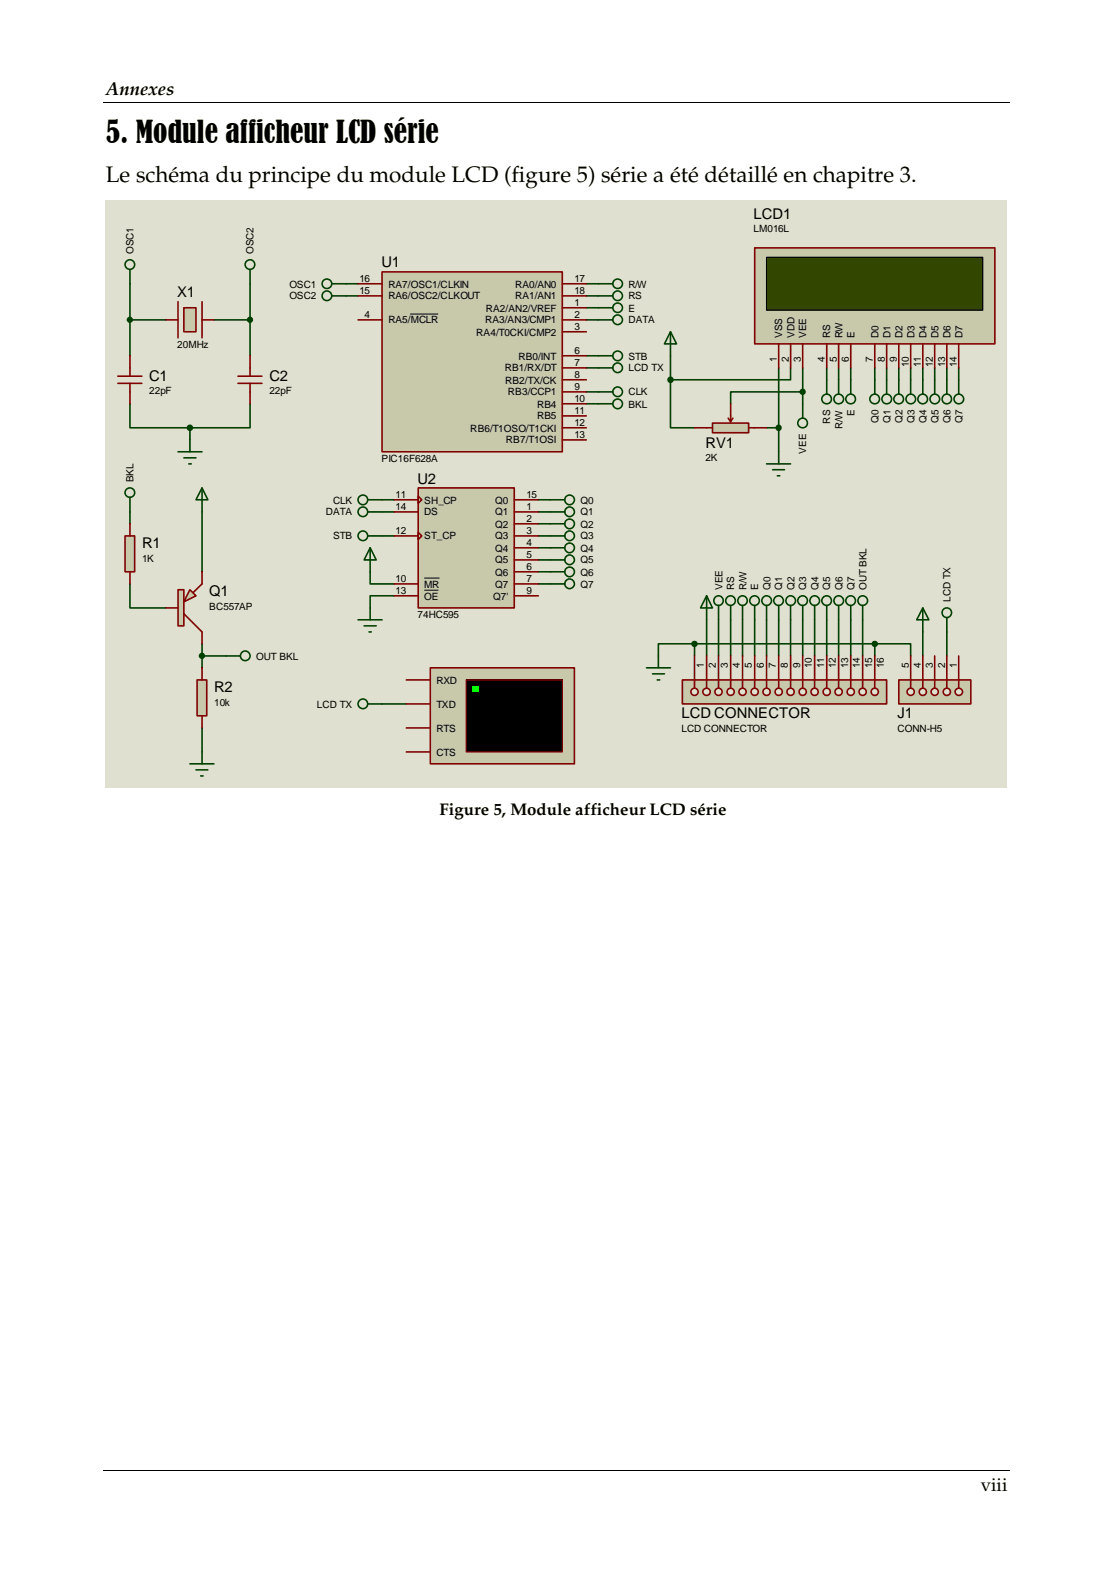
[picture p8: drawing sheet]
<svg xmlns="http://www.w3.org/2000/svg" width="210mm" height="297mm" viewBox="0 0 210 297" stroke-linecap="round" stroke-linejoin="round" font-family="sans-serif">
<path d="M19.5 19.3h171M19.5 277.5h171" fill="none" stroke="#000" stroke-width=".19"/>
<path d="M20 37.7h169.9v111h-169.9z" fill-rule="evenodd" fill="#e0e0d0"/>
<g fill="none" stroke="#004000" stroke-width=".3">
<path d="M24.5 53.6v13.5M47.2 53.6v13.5M65.3 53.6h2.2M65.3 55.8h2.2M110.6 53.6h2.3M110.6 55.8h2.3M110.6 58.1h2.3M24.5 76.2v4.5h11.3M24.5 60.4h6.8M40.3 60.4h6.9M47.2 76.2v4.5h-11.4M110.6 69.4h2.3"/>
<path d="M110.6 60.4h2.3M110.6 74h2.3M110.6 67.1h2.3M110.6 76.2h2.3M126.4 71.7v9h4.6M126.4 67.1v4.6M146.9 69.4v15.9M149.1 69.4v2.3h-22.7M151.4 74h-13.6v2.2M151.4 69.4v6.8M155.9 69.4v2.3M158.2 69.4v2.3"/>
<path d="M160.4 69.4v2.3M165 69.4v2.3M167.2 69.4v2.3M169.5 69.4v2.3M171.7 69.4v2.3M174 69.4v2.3M176.3 69.4v2.3M178.6 69.4v2.3M180.8 69.4v2.3M24.5 96.6v2.2M35.8 80.7v2.3M38.1 96.6v11.3"/>
<path d="M72.1 96.6h2.2M72.1 94.3h2.2M101.5 96.6h2.3M101.5 94.3h2.3M101.5 98.8h2.3M144.6 80.7h2.3M24.5 110.2v4.5h6.8M69.8 107.9v2.3h4.5M72.1 101.1h2.2M74.3 112.4h-4.5v2.3M101.5 101.1h2.3M101.5 103.4h2.3"/>
<path d="M101.5 105.7h2.3M101.5 107.9h2.3M101.5 110.2h2.3M133.3 117v6.8M135.5 117v6.8M137.8 117v6.8M140 117v6.8M142.3 117v6.8M144.6 117v6.8M146.9 117v6.8M149.1 117v6.8M151.4 117v6.8"/>
<path d="M153.6 117v6.8M155.9 117v6.8M158.2 117v6.8M160.4 117v6.8M162.7 117v6.8M174 119.3v4.5M178.6 119.3v4.5M38.1 121.5v4.5M38.1 137.4v4.5M38.1 123.8h4.5M72.1 132.8h4.5M131 121.5h-6.8v2.3"/>
<path d="M131 121.5v2.3M131 121.5h34M165 121.5h6.7v2.3M165 121.5v2.3"/>
</g>
<path d="M72.1 51.3h33.9v34h-33.9z" fill-rule="evenodd" fill="#c8c8aa"/>
<g fill="none" stroke="#800000" stroke-width=".3">
<path d="M67.5 53.6h4.6M67.5 55.8h4.6M72.1 51.3h33.9v34h-33.9zM106 53.6h4.6M106 55.8h4.6M106 58.1h4.6M67.5 60.4h4.6M106 67.1h4.6M106 69.4h4.6M106 71.7h4.6M106 74h4.6M106 76.2h4.6"/>
<path d="M106 78.5h4.6M106 60.4h4.6M106 62.6h4.6M106 80.7h4.6M106 83h4.6"/>
</g>
<path d="M77.3 59.3h5.3" fill="none" stroke="#000" stroke-width=".19"/>
<path d="M142.3 46.8h45.3v18.1h-45.3z" fill-rule="evenodd" fill="#c8c8aa"/>
<path d="M142.3 46.8h45.3v18.1h-45.3z" fill="none" stroke="#800000" stroke-width=".3"/>
<path d="M144.6 48.6h40.7v9.9h-40.7z" fill-rule="evenodd" fill="#324600"/>
<path d="M144.6 48.6h40.7v9.9h-40.7z" fill="none" stroke="#000" stroke-width=".23"/>
<g fill="none" stroke="#800000" stroke-width=".3">
<path d="M146.9 64.9v4.5M149.1 64.9v4.5M151.4 64.9v4.5M155.9 64.9v4.5M158.2 64.9v4.5M160.4 64.9v4.5M165 64.9v4.5M167.2 64.9v4.5M169.5 64.9v4.5M171.7 64.9v4.5M174 64.9v4.5M176.3 64.9v4.5"/>
<path d="M178.6 64.9v4.5M180.8 64.9v4.5"/>
</g>
<path d="M126.4 62.6l1.2 2.3h-2.3zM126.4 62.6v4.5M144.6 87.5h4.5M145.7 88.6h2.3M146.6 89.8h.5M146.9 85.3v2.2" fill="none" stroke="#004000" stroke-width=".3"/>
<path d="M134.4 79.8h6.8v1.9h-6.8z" fill-rule="evenodd" fill="#c8c8aa"/>
<path d="M134.4 79.8h6.8v1.9h-6.8zM137.3 78.9l.5 .7M137.8 76.2v3.4M138.2 78.9l-.4 .7M131 80.7h3.4M141.2 80.7h3.4" fill="none" stroke="#800000" stroke-width=".3"/>
<circle cx="126.5" cy="71.7" r=".46" fill="#004000"/>
<circle cx="126.5" cy="71.7" r=".46" fill="none" stroke="#004000" stroke-width=".3"/>
<circle cx="146.8" cy="80.7" r=".45" fill="#004000"/>
<g fill="none" stroke="#004000" stroke-width=".3">
<path d="M24.5 50.8v2.8M47.2 50.8v2.8M62.6 53.6h2.7M62.6 55.8h2.7M112.9 69.4h2.7"/>
<circle cx="24.5" cy="49.9" r=".9"/>
<circle cx="47.1" cy="49.9" r=".9"/>
<circle cx="61.7" cy="55.8" r=".91"/>
<circle cx="61.7" cy="53.6" r=".91"/>
<circle cx="116.5" cy="69.4" r=".91"/>
<circle cx="146.8" cy="80.7" r=".45"/>
</g>
<path d="M33.6 56.9v6.9M38.1 56.9v6.9" fill="none" stroke="#800000" stroke-width=".3"/>
<path d="M34.7 58.1h2.3v4.5h-2.3z" fill-rule="evenodd" fill="#c8c8aa"/>
<path d="M34.7 58.1h2.3v4.5h-2.3zM22.2 72.3h4.6M22.2 71h4.6M24.5 67.1v3.9M24.5 72.3v3.9M31.3 60.4h2.3M38.1 60.4h2.2M44.9 72.3h4.5M44.9 71h4.5M47.2 67.1v3.9M47.2 72.3v3.9" fill="none" stroke="#800000" stroke-width=".3"/>
<path d="M33.6 85.3h4.5M34.7 86.4h2.3M35.6 87.5h.5M35.8 83v2.3" fill="none" stroke="#004000" stroke-width=".3"/>
<circle cx="35.8" cy="80.7" r=".46" fill="#004000"/>
<circle cx="35.8" cy="80.7" r=".46" fill="none" stroke="#004000" stroke-width=".3"/>
<circle cx="47.1" cy="60.3" r=".44" fill="#004000"/>
<circle cx="47.1" cy="60.3" r=".44" fill="none" stroke="#004000" stroke-width=".3"/>
<circle cx="24.5" cy="60.3" r=".44" fill="#004000"/>
<circle cx="24.5" cy="60.3" r=".44" fill="none" stroke="#004000" stroke-width=".3"/>
<path d="M78.9 92.1h18.1v22.6h-18.1z" fill-rule="evenodd" fill="#c8c8aa"/>
<g fill="none" stroke="#800000" stroke-width=".3">
<path d="M74.3 94.3h4.6M74.3 96.6h4.6M78.9 92.1h18.1v22.6h-18.1zM78.9 93.6l.6 .7-.6 .7zM97 94.3h4.5M97 96.6h4.5M97 98.8h4.5M74.3 101.1h4.6M74.3 110.2h4.6M74.3 112.4h4.6M78.9 100.5l.6 .6-.6 .7zM97 101.1h4.5"/>
<path d="M97 103.4h4.5M97 105.7h4.5M97 107.9h4.5M97 110.2h4.5M97 112.4h4.5"/>
</g>
<path d="M80 109.1h2.9M80 111.4h2.7" fill="none" stroke="#000" stroke-width=".19"/>
<g fill="none" stroke="#004000" stroke-width=".3">
<path d="M112.9 53.6h2.7M112.9 55.8h2.7M112.9 58.1h2.7M112.9 60.4h2.7M112.9 74h2.7M112.9 67.1h2.7M112.9 76.2h2.7M155.9 71.7v2.7M158.2 71.7v2.7M160.4 71.7v2.7M69.3 96.6h2.8M69.3 94.3h2.8"/>
<path d="M67.5 117h4.6M68.7 118.1h2.3M69.3 101.1h2.8M69.6 119.3h.4M69.8 103.4l1.2 2.3h-2.3zM69.8 103.4v4.5M69.8 114.7v2.3"/>
<circle cx="116.5" cy="55.8" r=".91"/>
<circle cx="116.5" cy="58.1" r=".9"/>
<circle cx="116.5" cy="53.6" r=".9"/>
<circle cx="116.5" cy="76.2" r=".91"/>
<circle cx="116.5" cy="67.2" r=".91"/>
<circle cx="116.5" cy="60.3" r=".91"/>
<circle cx="116.5" cy="73.9" r=".91"/>
<circle cx="155.9" cy="75.3" r=".91"/>
<circle cx="158.2" cy="75.3" r=".92"/>
<circle cx="160.4" cy="75.3" r=".91"/>
<circle cx="68.4" cy="94.3" r=".91"/>
<circle cx="68.4" cy="96.6" r=".9"/>
<circle cx="68.4" cy="101.1" r=".9"/>
</g>
<path d="M23.6 101.1h1.8v6.8h-1.8z" fill-rule="evenodd" fill="#c8c8aa"/>
<path d="M24.5 98.8v2.3M23.6 101.1h1.8v6.8h-1.8zM24.5 107.9v2.3" fill="none" stroke="#800000" stroke-width=".3"/>
<g fill="none" stroke="#004000" stroke-width=".3">
<path d="M24.5 93.9v2.7M38.1 92.1l1.1 2.2h-2.2zM38.1 92.1v4.5M35.8 144.1h4.5M37 145.3h2.2M37.8 146.4h.5M38.1 141.9v2.2"/>
<circle cx="24.5" cy="93" r=".9"/>
</g>
<path d="M37.2 128.3h1.8v6.8h-1.8z" fill-rule="evenodd" fill="#c8c8aa"/>
<path d="M37.2 128.3h1.8v6.8h-1.8zM38.1 126v2.3M38.1 135.1v2.3" fill="none" stroke="#800000" stroke-width=".3"/>
<g fill="none" stroke="#004000" stroke-width=".3">
<path d="M42.6 123.8h2.7"/>
<circle cx="46.2" cy="123.8" r=".91"/>
</g>
<path d="M128.7 128.3h38.5v4.5h-38.5z" fill-rule="evenodd" fill="#c8c8aa"/>
<path d="M128.7 128.3h38.5v4.5h-38.5zM131 128.3v1.6" fill="none" stroke="#800000" stroke-width=".3"/>
<circle cx="131" cy="130.6" r=".68" fill="#e0e0d0"/>
<g fill="none" stroke="#800000" stroke-width=".3">
<path d="M133.3 128.3v1.6"/>
<circle cx="131" cy="130.6" r=".68"/>
</g>
<circle cx="133.3" cy="130.6" r=".69" fill="#e0e0d0"/>
<g fill="none" stroke="#800000" stroke-width=".3">
<path d="M135.5 128.3v1.6"/>
<circle cx="133.3" cy="130.6" r=".69"/>
</g>
<circle cx="135.5" cy="130.6" r=".68" fill="#e0e0d0"/>
<g fill="none" stroke="#800000" stroke-width=".3">
<path d="M137.8 128.3v1.6"/>
<circle cx="135.5" cy="130.6" r=".68"/>
</g>
<circle cx="137.8" cy="130.6" r=".68" fill="#e0e0d0"/>
<g fill="none" stroke="#800000" stroke-width=".3">
<path d="M140 128.3v1.6"/>
<circle cx="137.8" cy="130.6" r=".68"/>
</g>
<circle cx="140" cy="130.6" r=".68" fill="#e0e0d0"/>
<g fill="none" stroke="#800000" stroke-width=".3">
<path d="M142.3 128.3v1.6"/>
<circle cx="140" cy="130.6" r=".68"/>
</g>
<circle cx="142.3" cy="130.6" r=".68" fill="#e0e0d0"/>
<g fill="none" stroke="#800000" stroke-width=".3">
<path d="M144.6 128.3v1.6"/>
<circle cx="142.3" cy="130.6" r=".68"/>
</g>
<circle cx="144.6" cy="130.6" r=".68" fill="#e0e0d0"/>
<g fill="none" stroke="#800000" stroke-width=".3">
<path d="M146.9 128.3v1.6"/>
<circle cx="144.6" cy="130.6" r=".68"/>
</g>
<circle cx="146.9" cy="130.6" r=".68" fill="#e0e0d0"/>
<g fill="none" stroke="#800000" stroke-width=".3">
<path d="M149.1 128.3v1.6"/>
<circle cx="146.9" cy="130.6" r=".68"/>
</g>
<circle cx="149.1" cy="130.6" r=".68" fill="#e0e0d0"/>
<g fill="none" stroke="#800000" stroke-width=".3">
<path d="M151.4 128.3v1.6"/>
<circle cx="149.1" cy="130.6" r=".68"/>
</g>
<circle cx="151.4" cy="130.6" r=".68" fill="#e0e0d0"/>
<g fill="none" stroke="#800000" stroke-width=".3">
<path d="M153.6 128.3v1.6"/>
<circle cx="151.4" cy="130.6" r=".68"/>
</g>
<circle cx="153.6" cy="130.6" r=".68" fill="#e0e0d0"/>
<g fill="none" stroke="#800000" stroke-width=".3">
<path d="M155.9 128.3v1.6"/>
<circle cx="153.6" cy="130.6" r=".68"/>
</g>
<circle cx="155.9" cy="130.6" r=".68" fill="#e0e0d0"/>
<g fill="none" stroke="#800000" stroke-width=".3">
<path d="M158.2 128.3v1.6"/>
<circle cx="155.9" cy="130.6" r=".68"/>
</g>
<circle cx="158.2" cy="130.6" r=".68" fill="#e0e0d0"/>
<g fill="none" stroke="#800000" stroke-width=".3">
<path d="M160.4 128.3v1.6"/>
<circle cx="158.2" cy="130.6" r=".68"/>
</g>
<circle cx="160.4" cy="130.6" r=".68" fill="#e0e0d0"/>
<g fill="none" stroke="#800000" stroke-width=".3">
<path d="M162.7 128.3v1.6"/>
<circle cx="160.4" cy="130.6" r=".68"/>
</g>
<circle cx="162.7" cy="130.6" r=".68" fill="#e0e0d0"/>
<g fill="none" stroke="#800000" stroke-width=".3">
<path d="M165 128.3v1.6"/>
<circle cx="162.7" cy="130.6" r=".68"/>
</g>
<circle cx="165" cy="130.6" r=".68" fill="#e0e0d0"/>
<g fill="none" stroke="#800000" stroke-width=".3">
<path d="M131 123.8v4.5M133.3 123.8v4.5M135.5 123.8v4.5M137.8 123.8v4.5M140 123.8v4.5M142.3 123.8v4.5M144.6 123.8v4.5M146.9 123.8v4.5M149.1 123.8v4.5M151.4 123.8v4.5M153.6 123.8v4.5M155.9 123.8v4.5"/>
<path d="M158.2 123.8v4.5M160.4 123.8v4.5M162.7 123.8v4.5M165 123.8v4.5"/>
<circle cx="165" cy="130.6" r=".68"/>
</g>
<g fill="none" stroke="#004000" stroke-width=".3">
<path d="M151.4 76.2v2.7M133.3 112.4l1.1 2.3h-2.3zM133.3 112.4v4.6M135.5 114.3v2.7M121.9 126h4.5M123.1 127.2h2.2M124 128.3h.4M124.2 123.8v2.2"/>
<circle cx="151.4" cy="79.8" r=".91"/>
<circle cx="135.5" cy="113.3" r=".9"/>
</g>
<circle cx="151.4" cy="73.9" r=".44" fill="#004000"/>
<g fill="none" stroke="#004000" stroke-width=".3">
<path d="M165 71.7v2.7M167.2 71.7v2.7M169.5 71.7v2.7M171.7 71.7v2.7M174 71.7v2.7M176.3 71.7v2.7M178.6 71.7v2.7M180.8 71.7v2.7M103.8 94.3h2.7M103.8 96.6h2.7M103.8 98.8h2.7M103.8 101.1h2.7"/>
<path d="M103.8 103.4h2.7M103.8 105.7h2.7M103.8 107.9h2.7M103.8 110.2h2.7M137.8 114.3v2.7M140 114.3v2.7M142.3 114.3v2.7M144.6 114.3v2.7M146.9 114.3v2.7M149.1 114.3v2.7M151.4 114.3v2.7M153.6 114.3v2.7"/>
<path d="M155.9 114.3v2.7M158.2 114.3v2.7M160.4 114.3v2.7M162.7 114.3v2.7"/>
<circle cx="151.4" cy="73.9" r=".44"/>
<circle cx="165" cy="75.3" r=".91"/>
<circle cx="167.2" cy="75.3" r=".92"/>
<circle cx="169.5" cy="75.3" r=".91"/>
<circle cx="171.8" cy="75.3" r=".91"/>
<circle cx="174" cy="75.3" r=".91"/>
<circle cx="176.3" cy="75.3" r=".91"/>
<circle cx="178.5" cy="75.3" r=".9"/>
<circle cx="180.8" cy="75.3" r=".91"/>
<circle cx="107.4" cy="98.9" r=".91"/>
<circle cx="107.4" cy="94.3" r=".91"/>
<circle cx="107.4" cy="96.6" r=".91"/>
<circle cx="107.4" cy="103.4" r=".91"/>
<circle cx="107.4" cy="107.9" r=".91"/>
<circle cx="107.4" cy="105.6" r=".91"/>
<circle cx="107.4" cy="110.2" r=".91"/>
<circle cx="107.4" cy="101.1" r=".91"/>
<circle cx="137.8" cy="113.3" r=".9"/>
<circle cx="140" cy="113.3" r=".9"/>
<circle cx="142.3" cy="113.3" r=".9"/>
<circle cx="144.6" cy="113.3" r=".91"/>
<circle cx="146.8" cy="113.3" r=".9"/>
<circle cx="149.1" cy="113.3" r=".91"/>
<circle cx="151.4" cy="113.3" r=".9"/>
<circle cx="153.6" cy="113.3" r=".91"/>
<circle cx="155.9" cy="113.3" r=".9"/>
<circle cx="158.2" cy="113.3" r=".91"/>
<circle cx="160.4" cy="113.3" r=".9"/>
<circle cx="162.7" cy="113.3" r=".91"/>
</g>
<circle cx="131" cy="121.5" r=".46" fill="#004000"/>
<circle cx="131" cy="121.5" r=".46" fill="none" stroke="#004000" stroke-width=".3"/>
<path d="M169.5 128.3h13.6v4.5h-13.6z" fill-rule="evenodd" fill="#c8c8aa"/>
<path d="M169.5 128.3h13.6v4.5h-13.6zM180.8 128.3v1.6" fill="none" stroke="#800000" stroke-width=".3"/>
<circle cx="178.6" cy="130.6" r=".68" fill="#e0e0d0"/>
<g fill="none" stroke="#800000" stroke-width=".3">
<path d="M178.6 128.3v1.6"/>
<circle cx="178.6" cy="130.6" r=".68"/>
</g>
<circle cx="176.3" cy="130.6" r=".67" fill="#e0e0d0"/>
<g fill="none" stroke="#800000" stroke-width=".3">
<path d="M176.3 128.3v1.6"/>
<circle cx="176.3" cy="130.6" r=".67"/>
</g>
<circle cx="174" cy="130.6" r=".68" fill="#e0e0d0"/>
<g fill="none" stroke="#800000" stroke-width=".3">
<path d="M174 128.3v1.6"/>
<circle cx="174" cy="130.6" r=".68"/>
</g>
<circle cx="171.8" cy="130.6" r=".67" fill="#e0e0d0"/>
<g fill="none" stroke="#800000" stroke-width=".3">
<path d="M171.7 128.3v1.6"/>
<circle cx="171.8" cy="130.6" r=".67"/>
</g>
<circle cx="180.8" cy="130.6" r=".69" fill="#e0e0d0"/>
<g fill="none" stroke="#800000" stroke-width=".3">
<path d="M171.7 123.8v4.5M174 123.8v4.5M176.3 123.8v4.5M178.6 123.8v4.5M180.8 123.8v4.5"/>
<circle cx="180.8" cy="130.6" r=".69"/>
</g>
<g fill="none" stroke="#004000" stroke-width=".3">
<path d="M174 114.7l1.2 2.3h-2.3zM174 114.7v4.6M178.6 116.5v2.8"/>
<circle cx="178.6" cy="115.6" r=".9"/>
</g>
<path d="M81.2 126h27.1v18.1h-27.1z" fill-rule="evenodd" fill="#c8c8aa"/>
<path d="M81.2 126h27.1v18.1h-27.1z" fill="none" stroke="#800000" stroke-width=".3"/>
<path d="M87.9 128.3h18.1v13.6h-18.1z" fill-rule="evenodd" fill="#000"/>
<path d="M87.9 128.3h18.1v13.6h-18.1z" fill="none" stroke="#800000" stroke-width=".23"/>
<path d="M89.1 129.5h1.1v1.1h-1.1z" fill-rule="evenodd" fill="#0f0"/>
<path d="M76.6 128.3h4.6M76.6 137.4h4.6M76.6 132.8h4.6M76.6 141.9h4.6" fill="none" stroke="#800000" stroke-width=".3"/>
<g fill="none" stroke="#004000" stroke-width=".3">
<path d="M69.3 132.8h2.8"/>
<circle cx="68.4" cy="132.8" r=".91"/>
</g>
<circle cx="165" cy="121.5" r=".46" fill="#004000"/>
<circle cx="165" cy="121.5" r=".46" fill="none" stroke="#004000" stroke-width=".3"/>
<path d="M35.8 111.3l1.2 1.1-2.3 1.2z" fill="#c8c8aa"/>
<path d="M35.8 111.3l1.2 1.1-2.3 1.2z" fill="none" stroke="#800000" stroke-width=".3"/>
<path d="M33.6 111.3h1.1v6.8h-1.1z" fill-rule="evenodd" fill="#c8c8aa"/>
<path d="M31.3 114.7h2.3M33.6 111.3h1.1v6.8h-1.1zM34.7 115.8l3.4 3.5v2.2M38.1 107.9v2.3l-1.6 1.6" fill="none" stroke="#800000" stroke-width=".3"/>
<circle cx="38.1" cy="123.8" r=".44" fill="#004000"/>
<circle cx="38.1" cy="123.8" r=".44" fill="none" stroke="#004000" stroke-width=".3"/>
<text font-size="5.6" x="20" y="27">5. Module afficheur LCD série</text>
<text font-size="4.2" x="20" y="34.4">Le schéma du principe du module LCD (figure 5) série a été détaillé en chapitre 3.</text>
<g font-size="3.5">
<text x="20" y="17.9">Annexes</text>
<text x="185" y="281.4">viii</text>
</g>
<text font-size="3.2" x="82.9" y="153.8">Figure 5, Module afficheur LCD série</text>
<g font-size="2.8">
<text x="142.1" y="41.3">LCD1</text>
<text x="71.9" y="50.5">U1</text>
<text x="33.4" y="56.1">X1</text>
<text x="28.2" y="71.8">C1</text>
<text x="50.8" y="71.8">C2</text>
<text x="133.1" y="84.5">RV1</text>
<text x="78.7" y="91.3">U2</text>
<text x="26.8" y="103.5">R1</text>
<text x="39.5" y="112.6">Q1</text>
<text x="40.4" y="130.7">R2</text>
<text x="128.5" y="135.6">LCD CONNECTOR</text>
<text x="169.3" y="135.6">J1</text>
</g>
<g font-size="1.9">
<text x="25.2" y="47.9" transform="rotate(-90 25.2 47.9)">OSC1</text>
<text x="47.8" y="47.9" transform="rotate(-90 47.8 47.9)">OSC2</text>
<text x="142.1" y="43.8">LM016L</text>
<text x="67.8" y="53.2">16</text>
<text x="108.3" y="53.2">17</text>
<text x="54.6" y="54.3">OSC1</text>
<text x="54.6" y="56.5">OSC2</text>
<text x="67.8" y="55.5">15</text>
<text x="68.7" y="60">4</text>
<text x="73.2" y="54.3">RA7/OSC1/CLKIN</text>
<text x="73.2" y="56.5">RA6/OSC2/CLKOUT</text>
<text x="91.7" y="58.8">RA2/AN2/VREF</text>
<text x="97.2" y="54.3">RA0/AN0</text>
<text x="97.2" y="56.5">RA1/AN1</text>
<text x="108.3" y="55.5">18</text>
<text x="108.3" y="60">2</text>
<text x="108.3" y="57.7">1</text>
<text x="118.5" y="54.3">R/W</text>
<text x="118.5" y="56.5">RS</text>
<text x="118.5" y="58.8">E</text>
<text x="33.4" y="65.7">20MHz</text>
<text x="73.2" y="61">RA5/MCLR</text>
<text x="89.8" y="63.3">RA4/T0CKI/CMP2</text>
<text x="91.5" y="61">RA3/AN3/CMP1</text>
<text x="108.3" y="62.3">3</text>
<text x="118.5" y="61">DATA</text>
<text x="147.5" y="63.8" transform="rotate(-90 147.5 63.8)">VSS</text>
<text x="149.8" y="63.8" transform="rotate(-90 149.8 63.8)">VDD</text>
<text x="152.1" y="63.8" transform="rotate(-90 152.1 63.8)">VEE</text>
<text x="156.6" y="63.8" transform="rotate(-90 156.6 63.8)">RS</text>
<text x="158.9" y="63.8" transform="rotate(-90 158.9 63.8)">RW</text>
<text x="161.1" y="63.8" transform="rotate(-90 161.1 63.8)">E</text>
<text x="165.7" y="63.8" transform="rotate(-90 165.7 63.8)">D0</text>
<text x="167.9" y="63.8" transform="rotate(-90 167.9 63.8)">D1</text>
<text x="170.2" y="63.8" transform="rotate(-90 170.2 63.8)">D2</text>
<text x="172.5" y="63.8" transform="rotate(-90 172.5 63.8)">D3</text>
<text x="174.7" y="63.8" transform="rotate(-90 174.7 63.8)">D4</text>
<text x="177" y="63.8" transform="rotate(-90 177 63.8)">D5</text>
<text x="179.2" y="63.8" transform="rotate(-90 179.2 63.8)">D6</text>
<text x="181.5" y="63.8" transform="rotate(-90 181.5 63.8)">D7</text>
<text x="95.2" y="70.1">RB1/RX/DT</text>
<text x="97.8" y="67.9">RB0/INT</text>
<text x="108.3" y="69">7</text>
<text x="108.3" y="66.8">6</text>
<text x="108.3" y="71.3">8</text>
<text x="118.5" y="70.1">LCD TX</text>
<text x="118.5" y="67.9">STB</text>
<text x="146.5" y="68.2" transform="rotate(-90 146.5 68.2)">1</text>
<text x="148.8" y="68.2" transform="rotate(-90 148.8 68.2)">2</text>
<text x="151" y="68.2" transform="rotate(-90 151 68.2)">3</text>
<text x="155.5" y="68.2" transform="rotate(-90 155.5 68.2)">4</text>
<text x="157.8" y="68.2" transform="rotate(-90 157.8 68.2)">5</text>
<text x="160.1" y="68.2" transform="rotate(-90 160.1 68.2)">6</text>
<text x="164.6" y="68.2" transform="rotate(-90 164.6 68.2)">7</text>
<text x="166.9" y="68.2" transform="rotate(-90 166.9 68.2)">8</text>
<text x="169.1" y="68.2" transform="rotate(-90 169.1 68.2)">9</text>
<text x="171.4" y="69.2" transform="rotate(-90 171.4 69.2)">10</text>
<text x="173.7" y="69.2" transform="rotate(-90 173.7 69.2)">11</text>
<text x="175.9" y="69.2" transform="rotate(-90 175.9 69.2)">12</text>
<text x="178.2" y="69.2" transform="rotate(-90 178.2 69.2)">13</text>
<text x="180.5" y="69.2" transform="rotate(-90 180.5 69.2)">14</text>
<text x="28.2" y="74.4">22pF</text>
<text x="50.8" y="74.4">22pF</text>
<text x="95.3" y="72.4">RB2/TX/CK</text>
<text x="95.8" y="74.6">RB3/CCP1</text>
<text x="101.3" y="76.9">RB4</text>
<text x="108.3" y="73.6">9</text>
<text x="108.3" y="75.9">10</text>
<text x="118.5" y="74.6">CLK</text>
<text x="118.5" y="76.9">BKL</text>
<text x="88.7" y="81.4">RB6/T1OSO/T1CKI</text>
<text x="95.4" y="83.7">RB7/T1OSI</text>
<text x="101.3" y="79.2">RB5</text>
<text x="108.3" y="82.6">13</text>
<text x="108.3" y="78.1">11</text>
<text x="108.3" y="80.4">12</text>
<text x="156.6" y="79.9" transform="rotate(-90 156.6 79.9)">RS</text>
<text x="158.9" y="81" transform="rotate(-90 158.9 81)">R/W</text>
<text x="161.1" y="78.6" transform="rotate(-90 161.1 78.6)">E</text>
<text x="165.7" y="79.8" transform="rotate(-90 165.7 79.8)">Q0</text>
<text x="167.9" y="79.8" transform="rotate(-90 167.9 79.8)">Q1</text>
<text x="170.2" y="79.8" transform="rotate(-90 170.2 79.8)">Q2</text>
<text x="172.5" y="79.8" transform="rotate(-90 172.5 79.8)">Q3</text>
<text x="174.7" y="79.8" transform="rotate(-90 174.7 79.8)">Q4</text>
<text x="177" y="79.8" transform="rotate(-90 177 79.8)">Q5</text>
<text x="179.2" y="79.8" transform="rotate(-90 179.2 79.8)">Q6</text>
<text x="181.5" y="79.8" transform="rotate(-90 181.5 79.8)">Q7</text>
<text x="71.9" y="87.2">PIC16F628A</text>
<text x="133.1" y="87">2K</text>
<text x="152.1" y="85.6" transform="rotate(-90 152.1 85.6)">VEE</text>
<text x="25.2" y="90.9" transform="rotate(-90 25.2 90.9)">BKL</text>
<text x="62.8" y="95">CLK</text>
<text x="74.6" y="94">11</text>
<text x="80" y="95">SH_CP</text>
<text x="93.4" y="95">Q0</text>
<text x="99.3" y="94">15</text>
<text x="109.5" y="95">Q0</text>
<text x="61.4" y="97.3">DATA</text>
<text x="62.8" y="101.8">STB</text>
<text x="74.6" y="100.8">12</text>
<text x="74.6" y="96.2">14</text>
<text x="80" y="101.8">ST_CP</text>
<text x="80" y="97.3">DS</text>
<text x="93.4" y="97.3">Q1</text>
<text x="93.4" y="99.6">Q2</text>
<text x="93.4" y="101.8">Q3</text>
<text x="99.3" y="96.2">1</text>
<text x="99.3" y="98.5">2</text>
<text x="99.3" y="100.8">3</text>
<text x="109.5" y="97.3">Q1</text>
<text x="109.5" y="99.6">Q2</text>
<text x="109.5" y="101.8">Q3</text>
<text x="26.8" y="106">1K</text>
<text x="93.4" y="104.1">Q4</text>
<text x="93.4" y="106.3">Q5</text>
<text x="99.3" y="103">4</text>
<text x="99.3" y="105.3">5</text>
<text x="99.3" y="107.6">6</text>
<text x="109.5" y="104.1">Q4</text>
<text x="109.5" y="106.3">Q5</text>
<text x="74.6" y="109.8">10</text>
<text x="74.6" y="112.1">13</text>
<text x="80" y="110.9">MR</text>
<text x="80" y="113.2">OE</text>
<text x="93" y="113.2">Q7'</text>
<text x="93.4" y="108.6">Q6</text>
<text x="93.4" y="110.9">Q7</text>
<text x="99.3" y="109.8">7</text>
<text x="99.3" y="112.1">9</text>
<text x="109.5" y="108.6">Q6</text>
<text x="109.5" y="110.9">Q7</text>
<text x="136.2" y="111.3" transform="rotate(-90 136.2 111.3)">VEE</text>
<text x="138.5" y="111.3" transform="rotate(-90 138.5 111.3)">RS</text>
<text x="140.8" y="111.3" transform="rotate(-90 140.8 111.3)">R/W</text>
<text x="143" y="111.3" transform="rotate(-90 143 111.3)">E</text>
<text x="145.3" y="111.3" transform="rotate(-90 145.3 111.3)">Q0</text>
<text x="147.5" y="111.3" transform="rotate(-90 147.5 111.3)">Q1</text>
<text x="149.8" y="111.3" transform="rotate(-90 149.8 111.3)">Q2</text>
<text x="152.1" y="111.3" transform="rotate(-90 152.1 111.3)">Q3</text>
<text x="154.3" y="111.3" transform="rotate(-90 154.3 111.3)">Q4</text>
<text x="156.6" y="111.3" transform="rotate(-90 156.6 111.3)">Q5</text>
<text x="158.9" y="111.3" transform="rotate(-90 158.9 111.3)">Q6</text>
<text x="161.1" y="111.3" transform="rotate(-90 161.1 111.3)">Q7</text>
<text x="163.4" y="111.3" transform="rotate(-90 163.4 111.3)">OUT BKL</text>
<text x="179.2" y="113.6" transform="rotate(-90 179.2 113.6)">LCD TX</text>
<text x="39.5" y="115.1">BC557AP</text>
<text x="78.7" y="116.6">74HC595</text>
<text x="48.3" y="124.5">OUT BKL</text>
<text x="82.3" y="129">RXD</text>
<text x="132.8" y="126.1" transform="rotate(-90 132.8 126.1)">1</text>
<text x="135" y="126.1" transform="rotate(-90 135 126.1)">2</text>
<text x="137.3" y="126.1" transform="rotate(-90 137.3 126.1)">3</text>
<text x="139.5" y="126.1" transform="rotate(-90 139.5 126.1)">4</text>
<text x="141.8" y="126.1" transform="rotate(-90 141.8 126.1)">5</text>
<text x="144.1" y="126.1" transform="rotate(-90 144.1 126.1)">6</text>
<text x="146.3" y="126.1" transform="rotate(-90 146.3 126.1)">7</text>
<text x="148.6" y="126.1" transform="rotate(-90 148.6 126.1)">8</text>
<text x="150.9" y="126.1" transform="rotate(-90 150.9 126.1)">9</text>
<text x="153.1" y="126.1" transform="rotate(-90 153.1 126.1)">10</text>
<text x="155.4" y="126.1" transform="rotate(-90 155.4 126.1)">11</text>
<text x="157.6" y="126.1" transform="rotate(-90 157.6 126.1)">12</text>
<text x="159.9" y="126.1" transform="rotate(-90 159.9 126.1)">13</text>
<text x="162.2" y="126.1" transform="rotate(-90 162.2 126.1)">14</text>
<text x="164.5" y="126.1" transform="rotate(-90 164.5 126.1)">15</text>
<text x="166.7" y="126.1" transform="rotate(-90 166.7 126.1)">16</text>
<text x="171.4" y="126.1" transform="rotate(-90 171.4 126.1)">5</text>
<text x="173.7" y="126.1" transform="rotate(-90 173.7 126.1)">4</text>
<text x="175.9" y="126.1" transform="rotate(-90 175.9 126.1)">3</text>
<text x="178.2" y="126.1" transform="rotate(-90 178.2 126.1)">2</text>
<text x="180.5" y="126.1" transform="rotate(-90 180.5 126.1)">1</text>
<text x="40.4" y="133.2">10k</text>
<text x="59.8" y="133.5">LCD TX</text>
<text x="82.3" y="133.5">TXD</text>
<text x="82.3" y="138">RTS</text>
<text x="82.3" y="142.6">CTS</text>
<text x="128.5" y="138.1">LCD CONNECTOR</text>
<text x="169.3" y="138.1">CONN-H5</text>
</g>
</svg>
